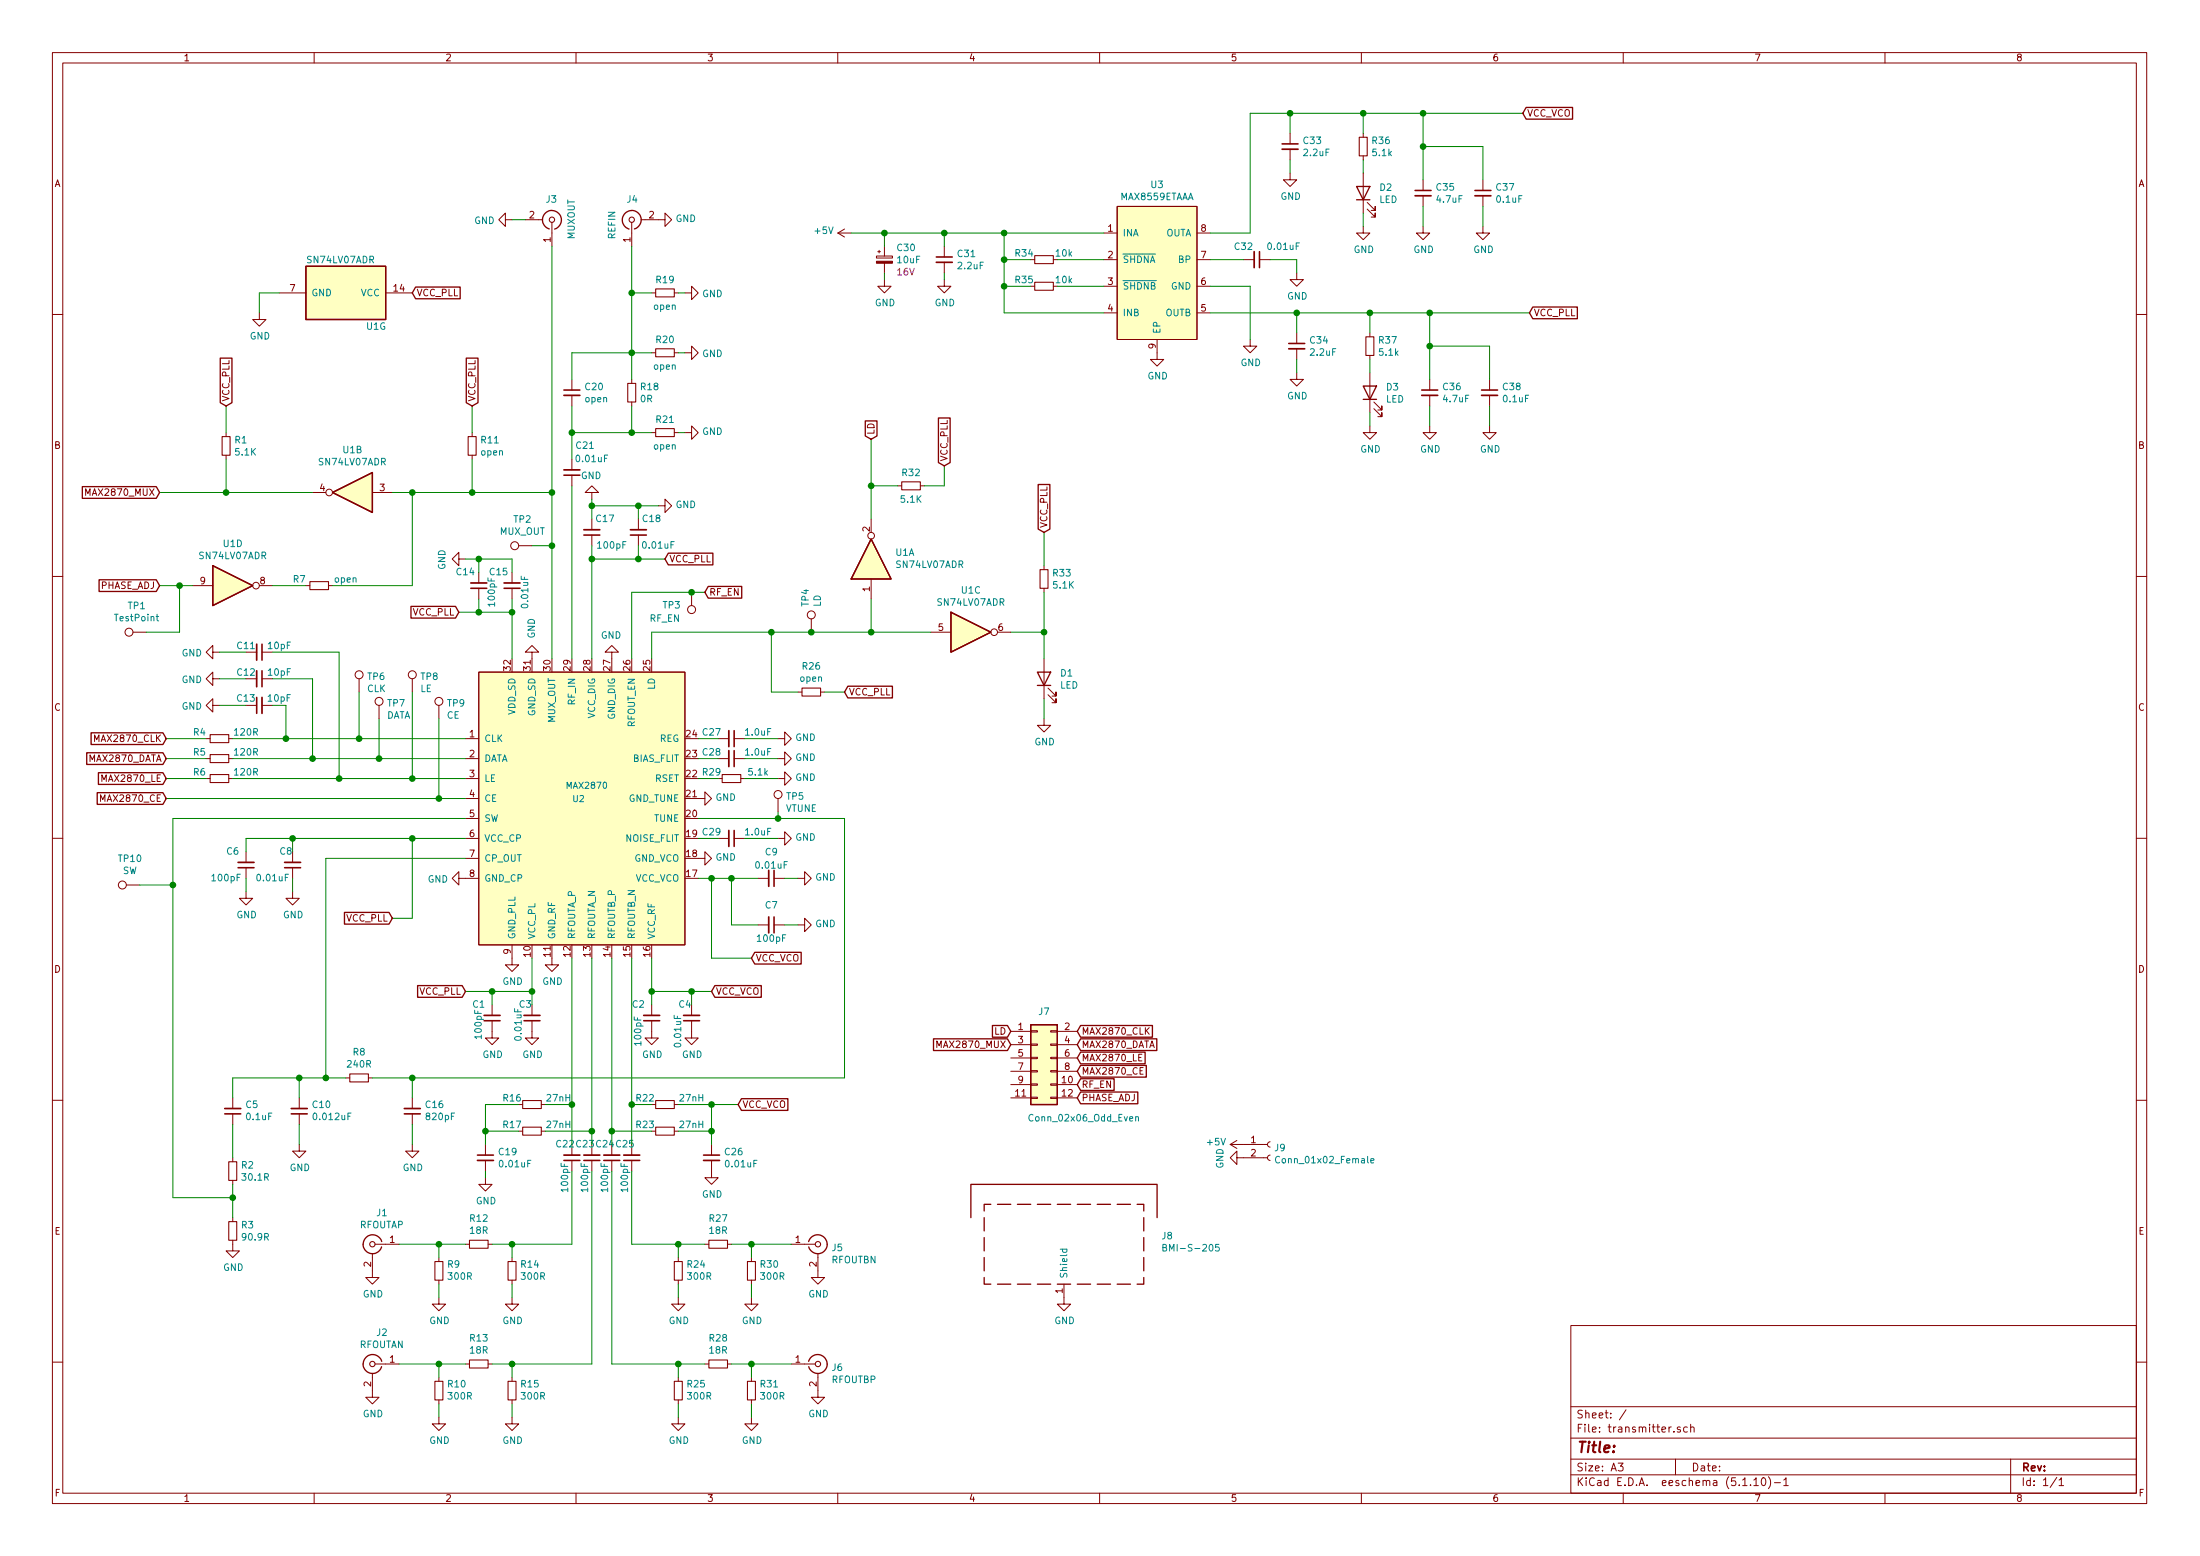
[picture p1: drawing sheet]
<svg xmlns="http://www.w3.org/2000/svg" width="420mm" height="297mm" viewBox="0 0 420 297" stroke-linecap="round" stroke-linejoin="round" font-family="sans-serif">
<g fill="none" stroke="#840000" stroke-width=".19">
<path d="M10 10h400v277h-400zM12 12h396v273.1h-396zM60 10v2M110 10v2M160 10v2M210 10v2M260 10v2M310 10v2M360 10v2M213.4 39.4h15.2v25.4h-15.2zM246.4 33.1v1.2h1.2l-1.2 1.3-1.3-1.3h1.3M246.4 25.4v2.1"/>
<path d="M246.4 28.5v2M260.3 25.4v.8M260.3 29.8v.7M260.3 33.1v7.6M261.1 39.9l1.5 1.5v-.7v.7h-.7M261.1 38.6l1.5 1.6v-.8v.8h-.7M271.8 34.3v2.1M271.8 37.4v2M283.2 34.3v2.1M283.2 37.4v2M49.5 59.7v1.3h1.3l-1.3 1.3-1.2-1.3h1.2M53.3 55.9h5.1"/>
<path d="M73.7 55.9h5M96.5 41.9v-1.2l-1.3 1.2 1.3 1.3v-1.3h1.3M100.3 41.9h3.3M105.4 42.5v4.5M120.6 42.5v4.5M122.4 41.9h4.6v-1.2l1.3 1.2-1.3 1.3v-1.3M124.5 55.9h.7M128.8 55.9h.7M130.8 55.9h1.3v1.3l1.2-1.3-1.2-1.3v1.3M160 44.5h2.6M160 44.5l1.3 .7M161.3 43.7l-1.3 .8"/>
<path d="M167.4 48.9h3v.4h-3zM167.6 48h.5M167.9 47.8v.5M168.9 53.4v1.2h1.3l-1.3 1.3-1.3-1.3h1.3M168.9 47v1.9M168.9 50.3v1.8M180.3 53.4v1.2h1.3l-1.3 1.3-1.2-1.3h1.2M180.3 47v2.1M180.3 50.1v2M201.2 54.6h.7M201.2 49.6h.7M210.8 54.6h2.6"/>
<path d="M210.8 49.6h2.6M210.8 44.5h2.6M210.8 59.7h2.6M228.6 54.6h2.5M228.6 49.6h2.5M228.6 44.5h2.5M228.6 59.7h2.5M237.5 49.6h2M240.5 49.6h2.1M247.6 52.1v1.3h1.3l-1.3 1.2-1.2-1.2h1.2M260.3 43.2v1.3h1.3l-1.3 1.3-1.2-1.3h1.2M271.8 43.2v1.3h1.2l-1.2 1.3-1.3-1.3h1.3"/>
<path d="M283.2 43.2v1.3h1.3l-1.3 1.3-1.3-1.3h1.3M10 60h2M109.2 72.4v2.1M109.2 75.5v2M120.6 72.4v.8M120.6 76.7v.8M124.5 67.3h.7M128.8 67.3h.7M130.8 67.3h1.3v1.3l1.2-1.3-1.2-1.2v1.2M221 64.8v3.8h1.2l-1.2 1.3-1.3-1.3h1.3M238.8 64.8v1.3h1.2l-1.2 1.2-1.3-1.2h1.3M247.6 71.2v1.2h1.3l-1.3 1.3-1.2-1.3h1.2"/>
<path d="M247.6 63.5v2.1M247.6 66.6v2M261.6 63.5v.8M261.6 67.9v.7M261.6 71.2v7.6M262.4 78l1.5 1.5v-.7v.7h-.8M262.4 76.7l1.5 1.6v-.8v.8h-.8M273 72.4v2.1M273 75.5v2M284.5 72.4v2.1M284.5 75.5v2M408 60h2"/>
<path d="M16.4 94.6v-1.3l.4 .9 .4-.9v1.3M43.2 82.6v.7M43.2 86.9v.8M59.7 94h2.5M71.1 94h3.8M90.2 82.6v.7M90.2 86.9v.8M109.2 87.7v2M109.2 90.7v2M113 94h1.3l-1.3-1.3-1.2 1.3h1.2v1.3M113 99.1v2M121.9 99.1v2"/>
<path d="M124.5 82.6h.7M125.7 96.6h1.3v-1.3l1.3 1.3-1.3 1.2v-1.2M128.8 82.6h.7M130.8 82.6h1.3v-1.3l1.2 1.3-1.2 1.3v-1.3M166.4 99.1v2.5M171.4 92.7h.8M175.8 92.7h.7M261.6 81.3v1.3h1.3l-1.3 1.3-1.3-1.3h1.3M273 81.3v1.3h1.3l-1.3 1.3-1.2-1.3h1.2M284.5 81.3v1.3h1.2l-1.2 1.3-1.3-1.3h1.3M10 110h2M36.8 111.8h3.8"/>
<path d="M49.5 111.8h2.6M58.4 111.8h.8M62.7 111.8h.8M87.6 106.7v-1.3l-1.2 1.3 1.2 1.3v-1.3h1.3M91.4 109.3v2M91.4 112.3v2M97.8 109.3v2M97.8 112.3v2M99.1 104.2h2.5M113 102.1v2.1M121.9 102.1v2.1M132.1 113.1v2.5"/>
<path d="M154.9 118.1v2.6M166.4 110.5v3.8M199.4 108v.7M199.4 112.3v.8M408 110h2M25.4 120.7h2.5M40.6 124.5v-1.3l-1.2 1.3 1.2 1.3v-1.3h1.3M40.6 129.6v-1.3l-1.2 1.3 1.2 1.2v-1.2h1.3M40.6 134.7v-1.3l-1.2 1.3 1.2 1.2v-1.2h1.3M47 124.5h2M47 134.7h2M50 124.5h2.1"/>
<path d="M50 129.6h2.1M50 134.7h2.1M68.6 129.6v2.5M72.4 134.7v2.5M78.7 129.6v2.5M83.8 134.7v2.5M91.4 128.3h39.4v52.1h-39.4zM101.6 124.5h1.3l-1.3-1.3-1.3 1.3h1.3v1.3M116.8 124.5h1.3l-1.3-1.3-1.2 1.3h1.2v1.3M152.4 132.1h.8M156.7 132.1h.8M177.8 120.7h3.8"/>
<path d="M190.5 120.7h2.5M199.4 137.2v1.3h1.3l-1.3 1.2-1.3-1.2h1.3M199.4 125.8v7.6M200.2 132.6l1.5 1.5v-.7v.7h-.8M200.2 131.4l1.5 1.5v-.8v.8h-.8M39.4 144.8h.7M39.4 148.6h.7M39.4 141h.7M43.7 144.8h.7M43.7 148.6h.7M43.7 141h.7M88.9 144.8h2.5"/>
<path d="M88.9 148.6h2.5M88.9 141h2.5M88.9 152.4h2.5M88.9 156.2h2.5M133.3 152.4h1.3v-1.2l1.3 1.2-1.3 1.3v-1.3M137.2 144.8h2M137.2 141h2M140.2 144.8h2M140.2 141h2M141.5 148.6h.7M148.6 141h1.3v-1.3l1.2 1.3-1.2 1.3v-1.3M148.6 144.8h1.3v-1.3l1.2 1.3-1.2 1.3v-1.3"/>
<path d="M148.6 148.6h1.3v-1.2l1.2 1.2-1.2 1.3v-1.3M148.6 152.4v2.6M10 160h2M24.1 168.9h2.6M47 170.2v1.3h1.3l-1.3 1.3-1.3-1.3h1.3M47 162.6v2M47 165.6v2.1M55.9 170.2v1.3h1.2l-1.2 1.3-1.3-1.3h1.3M55.9 162.6v2M55.9 165.6v2.1M87.6 167.7v-1.3l-1.2 1.3 1.2 1.2v-1.2h3.8M88.9 160.1h2.5"/>
<path d="M88.9 163.9h2.5M133.3 163.9h1.3v-1.3l1.3 1.3-1.3 1.2v-1.2M137.2 160.1h2M140.2 160.1h2M144.8 167.7h2M144.8 176.6h2M147.8 167.7h2.1M147.8 176.6h2.1M148.6 160.1h1.3v-1.3l1.2 1.3-1.2 1.2v-1.2M152.4 176.6h1.3v-1.3l1.2 1.3-1.2 1.2v-1.2M152.4 167.7h1.3v-1.3l1.2 1.3-1.2 1.2v-1.2M408 160h2"/>
<path d="M94 194.9v3.3h1.2l-1.2 1.2-1.3-1.2h1.3M94 191.8v2M97.8 180.4v3.8h1.3l-1.3 1.3-1.3-1.3h1.3M101.6 194.9v3.3h1.3l-1.3 1.2-1.3-1.2h1.3M101.6 191.8v2M105.4 182.9v1.3h1.3l-1.3 1.3-1.3-1.3h1.3M124.5 194.9v3.3h1.2l-1.2 1.2-1.3-1.2h1.3M124.5 191.8v2M132.1 194.9v3.3h1.2l-1.2 1.2-1.3-1.2h1.3M132.1 191.8v2M178.9 200v-1.3l.4 .9 .5-.9v1.3M193 196.9h3.8"/>
<path d="M193 199.4h3.8M196.8 199.3h1.3v.3h-1.3zM196.8 196.8h1.3v.2h-1.3zM200.7 199.3h1.2v.3h-1.2zM200.7 196.8h1.2v.2h-1.2zM201.9 196.9h3.8M201.9 199.4h3.8M218.9 196.7l.6 .7M219.5 196.2l-.8 .7M10 210h2M44.4 209.6v2M44.4 212.6v2.1"/>
<path d="M57.1 218.5v1.2h1.3l-1.3 1.3-1.2-1.3h1.2M57.1 209.6v2M57.1 212.6v2.1M66 205.8h.8M70.4 205.8h.7M78.7 218.5v1.2h1.3l-1.3 1.3-1.2-1.3h1.2M78.7 209.6v2M78.7 212.6v2.1M92.7 218.5v2M103.4 215.9h.7M103.4 210.9h.7M109.2 218.5v2"/>
<path d="M113 218.5v2M116.8 218.5v2M120.6 218.5v2M128.8 215.9h.7M128.8 210.9h.7M135.9 218.5v2M193 207h3.8M193 209.6h3.8M193 202h3.8M193 204.5h3.8M196.8 206.9h1.3v.3h-1.3zM196.8 209.5h1.3v.2h-1.3z"/>
<path d="M196.8 204.4h1.3v.2h-1.3zM196.8 201.8h1.3v.3h-1.3zM200.7 206.9h1.2v.3h-1.2zM200.7 209.5h1.2v.2h-1.2zM200.7 204.4h1.2v.2h-1.2zM200.7 201.8h1.2v.3h-1.2zM201.9 207h3.8M201.9 209.6h3.8M201.9 202h3.8M201.9 204.5h3.8M218.1 201.3h-.6v1.2h.6M218.3 203.8h-.6v1.3h.6"/>
<path d="M234.9 218.5h7.2M234.9 218.5l1.3 .7M236.2 217.7l-1.3 .8M242.6 218l-.3 .1-.2 .3 .1 .4 .4 .2M408 210h2M44.4 236.8v2h1.3l-1.3 1.3-1.2-1.3h1.2M44.4 221v.8M44.4 225.3v.8M44.4 232.4v.8M71.1 239.3v4.6h1.3l-1.3 1.2-1.3-1.2h1.3M71.6 237.5h4.6M88.9 237.5h.8"/>
<path d="M92.7 224.8v1.3h1.3l-1.3 1.3-1.3-1.3h1.3M92.7 221.5v2.1M93.2 237.5h.8M109.2 221.5v2.1M113 221.5v2.1M116.8 221.5v2.1M120.6 221.5v2.1M134.6 237.5h.8M135.9 221.5v3.3h1.3l-1.3 1.3-1.3-1.3h1.3M138.9 237.5h.8M151.1 237.5h4.6M156.2 239.3v4.6h1.3l-1.3 1.2-1.3-1.2h1.3"/>
<path d="M236.2 221v-1.3l-1.3 1.3 1.3 1.3v-1.3h5.9M242.6 220.5l-.3 .1-.2 .3 .1 .4 .4 .2M83.8 247.7v1.3h1.3l-1.3 1.2-1.3-1.2h1.3M83.8 240.1v.7M83.8 244.4v.7M97.8 247.7v1.3h1.3l-1.3 1.2-1.3-1.2h1.3M97.8 240.1v.7M97.8 244.4v.7M129.5 247.7v1.3h1.3l-1.3 1.2-1.2-1.2h1.2M129.5 240.1v.7M129.5 244.4v.7M143.5 247.7v1.3h1.3l-1.3 1.2-1.3-1.2h1.3"/>
<path d="M143.5 240.1v.7M143.5 244.4v.7M203.2 245.1v3.9h1.3l-1.3 1.2-1.3-1.2h1.3M300 253h108v32.1h-108zM10 260h2M71.1 262.2v4.5h1.3l-1.3 1.3-1.3-1.3h1.3M71.6 260.4h4.6M83.8 270.5v1.3h1.3l-1.3 1.3-1.3-1.3h1.3M83.8 262.9v.8M83.8 267.2v.8M88.9 260.4h.8M93.2 260.4h.8"/>
<path d="M97.8 270.5v1.3h1.3l-1.3 1.3-1.3-1.3h1.3M97.8 262.9v.8M97.8 267.2v.8M129.5 270.5v1.3h1.3l-1.3 1.3-1.2-1.3h1.2M129.5 262.9v.8M129.5 267.2v.8M134.6 260.4h.8M138.9 260.4h.8M143.5 270.5v1.3h1.3l-1.3 1.3-1.3-1.3h1.3M143.5 262.9v.8M143.5 267.2v.8M151.1 260.4h4.6"/>
<path d="M156.2 262.2v4.5h1.3l-1.3 1.3-1.3-1.3h1.3M300 278.5h108M300 274.5h108M300 268.5h108M309 279.3h1l-.5 .6 .4 .1v.7l-.2 .1-.7-.1M310.5 269.1l-1.2 2M320 278.5v3M320.9 272.5a.37 .37 0 0 0-.6 .1l.1 .2 .5 .2 .1 .1-.2 .3-.5-.1M322.2 272.5l-.4-.1-.3 .3 .2 .6h.5M322.9 272.5h.1a.37 .37 0 0 1 .5 .1v.8M322.9 271.9v1.5M384 278.5v6.6"/>
<path d="M408 260h2M60 285.1v1.9M110 285.1v1.9M160 285.1v1.9M210 285.1v1.9M260 285.1v1.9M300 281.5h108M310 285.1v1.9M334.3 283.5v.1M334.9 282.5l.5-.4v1.5M334.9 283.6h.9M336.5 282.3l.2-.2a.81 .81 0 0 1 .6 .6 .81 .81 0 0 1-.3 .8l-.1 .1a.79 .79 0 0 1-.4-1.3z"/>
<path d="M337.7 281.9a1.79 1.79 0 0 1 0 2.3M338.9 283h1.1M340.7 282.5l.4-.4v1.5M340.7 283.6h.8M360 285.1v1.9M392.8 282l-1.3 2M393.2 282.5l.5-.4v1.5M393.2 283.6h.9"/>
<circle cx="62.9" cy="94" r=".63"/>
<circle cx="48.9" cy="111.8" r=".63"/>
<circle cx="98.3" cy="104.2" r=".76"/>
<circle cx="132.1" cy="116.4" r=".76"/>
<circle cx="154.9" cy="117.4" r=".76"/>
<circle cx="166.4" cy="102.3" r=".63"/>
<circle cx="24.6" cy="120.7" r=".76"/>
<circle cx="68.6" cy="128.8" r=".76"/>
<circle cx="72.4" cy="133.9" r=".76"/>
<circle cx="78.7" cy="128.8" r=".76"/>
<circle cx="83.8" cy="133.9" r=".76"/>
<circle cx="189.9" cy="120.7" r=".63"/>
<circle cx="148.6" cy="151.7" r=".76"/>
<circle cx="23.4" cy="168.9" r=".76"/>
</g>
<g fill="none" stroke="#840000" stroke-width=".2">
<path d="M259.6 26.2h1.5v3.6h-1.5zM125.2 55.2h3.6v1.5h-3.6zM197.6 53.9h3.6v1.5h-3.6zM197.6 48.8h3.6v1.5h-3.6zM119.9 73.2h1.5v3.5h-1.5zM125.2 66.6h3.6v1.5h-3.6zM260.9 64.3h1.5v3.6h-1.5zM42.4 83.3h1.5v3.6h-1.5zM89.4 83.3h1.5v3.6h-1.5zM125.2 81.8h3.6v1.5h-3.6zM172.2 92h3.6v1.5h-3.6zM59.2 111h3.5v1.6h-3.5z"/>
<path d="M198.6 108.7h1.6v3.6h-1.6zM153.2 131.4h3.5v1.5h-3.5zM40.1 144.1h3.6v1.5h-3.6zM40.1 147.9h3.6v1.5h-3.6zM40.1 140.2h3.6v1.6h-3.6zM137.9 147.9h3.6v1.5h-3.6zM66.8 205h3.6v1.5h-3.6zM99.8 215.2h3.6v1.5h-3.6zM99.8 210.1h3.6v1.5h-3.6zM125.2 215.2h3.6v1.5h-3.6zM125.2 210.1h3.6v1.5h-3.6zM43.7 221.8h1.5v3.5h-1.5z"/>
<path d="M43.7 233.2h1.5v3.6h-1.5zM89.7 236.8h3.5v1.5h-3.5zM135.4 236.8h3.5v1.5h-3.5zM83.1 240.8h1.5v3.6h-1.5zM89.7 259.6h3.5v1.5h-3.5zM97 240.8h1.6v3.6h-1.6zM128.8 240.8h1.5v3.6h-1.5zM135.4 259.6h3.5v1.5h-3.5zM142.7 240.8h1.6v3.6h-1.6zM83.1 263.7h1.5v3.5h-1.5zM97 263.7h1.6v3.5h-1.6zM128.8 263.7h1.5v3.5h-1.5z"/>
<path d="M142.7 263.7h1.6v3.5h-1.6z"/>
<circle cx="105.4" cy="41.9" r=".51"/>
<circle cx="120.6" cy="41.9" r=".51"/>
<circle cx="71.1" cy="237.5" r=".51"/>
<circle cx="156.2" cy="237.5" r=".51"/>
<circle cx="71.1" cy="260.4" r=".51"/>
<circle cx="156.2" cy="260.4" r=".51"/>
</g>
<g fill="none" stroke="#840000" stroke-width=".33">
<path d="M244.9 28.5h3M270.3 37.4h3M281.7 37.4h3M178.8 50.1h3.1M239.5 48v3.1M107.7 75.5h3M246.1 66.6h3.1M271.5 75.5h3.1M283 75.5h3M107.7 89.7h3M89.9 111.3h3.1M96.3 111.3h3"/>
<path d="M111.5 101.1h3.1M120.4 101.1h3M49 123v3M49 128.1v3M50 133.1v3.1M139.2 139.5v3M139.2 143.3v3M139.2 158.5v3.1M45.5 164.6h3M54.4 164.6h3M146.8 166.2v3M146.8 175v3.1"/>
<path d="M92.5 193.8h3M100.1 193.8h3M122.9 193.8h3.1M130.6 193.8h3M42.9 211.6h3.1M55.6 211.6h3.1M77.2 211.6h3.1M91.2 221.5h3M107.7 220.5h3M111.5 220.5h3.1M115.3 220.5h3.1M119.1 220.5h3.1"/>
<path d="M134.4 221.5h3"/>
</g>
<g fill="none" stroke="#840000" stroke-width=".3">
<path d="M244.9 27.5h3M270.3 36.4h3M281.7 36.4h3M178.8 49.1h3.1M240.5 48v3.1M107.7 74.5h3M246.1 65.6h3.1M271.5 74.5h3.1M283 74.5h3M107.7 90.7h3M89.9 112.3h3.1M96.3 112.3h3"/>
<path d="M111.5 102.1h3.1M120.4 102.1h3M49 133.1v3.1M50 123v3M50 128.1v3M140.2 139.5v3M140.2 143.3v3M140.2 158.5v3.1M45.5 165.6h3M54.4 165.6h3M147.8 166.2v3M147.8 175v3.1"/>
<path d="M92.5 194.9h3M100.1 194.9h3M122.9 194.9h3.1M130.6 194.9h3M42.9 212.6h3.1M55.6 212.6h3.1M77.2 212.6h3.1M91.2 220.5h3M107.7 221.5h3M111.5 221.5h3.1M115.3 221.5h3.1M119.1 221.5h3.1"/>
<path d="M134.4 220.5h3"/>
</g>
<g fill="none" stroke="#840000" stroke-width=".25">
<path d="M259.1 35.6h2.5l-1.3 2.5zM259.1 38.1h2.5M291.5 20.5h8.8v2.2h-8.8l-.7-1.1zM58.4 50.8h15.3v10.2h-15.3zM79.4 54.8h8.5v2.2h-8.5l-.7-1.1zM105.4 40.2a1.8 1.8 0 0 1 1.8 1.5 1.8 1.8 0 0 1-1.3 2M105.4 40.2a1.8 1.8 0 0 0-1.8 1.5 1.8 1.8 0 0 0 1.3 2M120.6 40.2a1.8 1.8 0 0 0-1.7 1.5 1.8 1.8 0 0 0 1.2 2M120.6 40.2a1.8 1.8 0 0 1 1.8 1.5 1.8 1.8 0 0 1-1.2 2M292.7 58.6h8.5v2.2h-8.5l-.6-1.1zM42.1 68.4h2.2v8.5l-1.1 .6-1.1-.6zM89.1 68.4h2.2v8.5l-1.1 .6-1.1-.6z"/>
<path d="M179.2 79.8h2.3v8.5l-1.2 .6-1.1-.6zM260.3 73.7h2.6l-1.3 2.5zM260.3 76.2h2.6M15.7 92.9h14.1l.7 1.1-.7 1.1h-14.1zM63.5 94l7.6-3.8v7.6zM165.3 80.4h2.2v2.8l-1.1 .7-1.1-.7zM198.3 92.5h2.2v8.5l-1.1 .6-1.1-.6zM18.9 110.7h10.9l.7 1.1-.7 1.1h-10.9zM40.6 108l7.7 3.8-7.7 3.8zM78.5 115.8h8.5l.6 1.1-.6 1.1h-8.5zM127.6 105.6h8.5v2.2h-8.5l-.6-1.1zM135.3 111.9h6.4v2.3h-6.4l-.7-1.1z"/>
<path d="M166.4 102.9l3.8 7.6h-7.6zM181.6 116.9l7.6 3.8-7.6 3.8zM17.4 139.9h13.7l.6 1.1-.6 1.1h-13.7zM161.9 131h8.5v2.2h-8.5l-.6-1.1zM198.1 128.3h2.6l-1.3 2.5zM198.1 130.8h2.6M16.6 143.7h14.5l.6 1.1-.6 1.1h-14.5zM18.6 151.3h12.5l.6 1.1-.6 1.2h-12.5zM18.8 147.5h12.3l.6 1.1-.6 1.1h-12.3zM65.8 174.2h8.5l.6 1.1-.6 1.1h-8.5zM79.8 188.1h8.5l.6 1.2-.6 1.1h-8.5zM136.5 188.1h8.9v2.3h-8.9l-.6-1.1z"/>
<path d="M144.1 181.8h8.9v2.2h-8.9l-.6-1.1zM178.3 198.3h14.1l.6 1.1-.6 1.1h-14.1zM189.5 195.8h2.9l.6 1.1-.6 1.1h-2.9zM196.8 195.6h5.1v15.3h-5.1zM206.4 198.3h14.5v2.2h-14.5l-.7-1.1zM206.4 195.8h13.7v2.2h-13.7l-.7-1.1zM141.6 209.7h8.9v2.3h-8.9l-.6-1.1zM206.4 200.8h12.3v2.3h-12.3l-.7-1.1zM206.4 205.9h6.4v2.3h-6.4l-.7-1.2zM206.4 208.5h10.9v2.2h-10.9l-.7-1.1zM206.4 203.4h12.5v2.2h-12.5l-.7-1.1zM69.3 237.5a1.8 1.8 0 0 0 1.6 1.8 1.8 1.8 0 0 0 2-1.3"/>
<path d="M72.9 237a1.8 1.8 0 0 0-2-1.3 1.8 1.8 0 0 0-1.5 1.8M154.4 237a1.8 1.8 0 0 1 2-1.3 1.8 1.8 0 0 1 1.6 1.8M158 237.5a1.8 1.8 0 0 1-1.6 1.8 1.8 1.8 0 0 1-1.9-1.3M185.4 232.4v-6.3h35.6v6.3M188 232.4v2.6M188 236.3v2.5M189.2 229.9h-1.2v1.3M190.5 229.9h2.5M194.3 229.9h2.5M198.1 229.9h2.6M201.9 229.9h2.6M205.7 229.9h2.6"/>
<path d="M209.5 229.9h2.6M213.4 229.9h2.5M217.2 229.9h1.2v1.3M218.4 232.4v2.6M218.4 236.3v2.5M72.9 259.9a1.8 1.8 0 0 0-2-1.3 1.8 1.8 0 0 0-1.5 1.8M154.4 259.9a1.8 1.8 0 0 1 2-1.3 1.8 1.8 0 0 1 1.6 1.8M188 243.9v1.2h1.2M188 240.1v2.5M190.5 245.1h2.5M194.3 245.1h2.5M198.1 245.1h2.6"/>
<path d="M201.9 245.1h2.6M205.7 245.1h2.6M209.5 245.1h2.6M213.4 245.1h2.5M218.4 243.9v1.2h-1.2M218.4 240.1v2.5M69.3 260.4a1.8 1.8 0 0 0 1.6 1.8 1.8 1.8 0 0 0 2-1.3M158 260.4a1.8 1.8 0 0 1-1.6 1.8 1.8 1.8 0 0 1-1.9-1.3"/>
</g>
<g fill="#ffffc2" stroke="#ffffc2" stroke-width=".19">
<path d="M213.4 39.4h15.2v25.4h-15.2z"/>
<path d="M58.4 50.8h15.3v10.2h-15.3z"/>
<path d="M196.8 195.6h5.1v15.3h-5.1z"/>
<path d="M40.6 108l7.7 3.8-7.7 3.8z"/>
<path d="M63.5 94l7.6-3.8v7.6z"/>
<path d="M166.4 102.9l3.8 7.6h-7.6z"/>
<path d="M181.6 116.9l7.6 3.8-7.6 3.8z"/>
<path d="M91.4 128.3h39.4v52.1h-39.4z"/>
</g>
<path d="M29.8 117.7h.5M30 117.3v1l.3 .2M216.9 213.3l.2-.1h.3v.8M216.9 213.2v.8M202.5 238.5h1.3M203 238.5l-.1 .3 .2 .3 .6-.1v-.5M222.1 238.2l.5-.1 .1-.4-.6-.1v1.2h.5l.2-.1v-.3l-.3-.2M232.8 237.6h-.6l-.1 .6 .5-.2 .3 .3v.3l-.3 .2-.5-.1M244.4 220.9a.6 .6 0 0 0-.9 .4 .6 .6 0 0 0 .6 .7l.3-.1M261.8 221.6l.6-.1-.1-.3h-.3l-.2 .1v.7h.5" fill="none" stroke="#008484" stroke-width=".19"/>
<path d="M167.4 49.9h3v.4h-3z" fill="#840000" stroke="#840000" stroke-width=".19"/>
<g fill="none" stroke="#008400" stroke-width=".19">
<path d="M246.4 21.6v3.8M246.4 30.5v2.6M260.3 21.6v3.8M260.3 30.5v2.6M271.8 28h11.4v6.3M271.8 21.6v12.7M271.8 39.4v3.8M283.2 39.4v3.8M290.8 21.6h-52v22.9h-7.7M53.3 55.9h-3.8v3.8M97.8 41.9h2.5M105.4 47v78.8"/>
<path d="M120.6 47v25.4M120.6 55.9h3.9M129.5 55.9h1.3M162.6 44.5h48.2M168.9 44.5v2.5M168.9 52.1v1.3M180.3 44.5v2.5M180.3 52.1v1.3M191.8 44.5v15.2h19M191.8 49.6h5M191.8 54.6h5M201.9 49.6h8.9"/>
<path d="M201.9 54.6h8.9M231.1 59.7h61M231.1 49.6h6.4M231.1 54.6h7.7v10.2M242.6 49.6h5v2.5M247.6 59.7v3.8M260.3 40.7v2.5M261.6 59.7v3.8M273 59.7v12.7M43.2 77.5v5.1M90.2 77.5v5.1M109.2 77.5v10.2"/>
<path d="M120.6 77.5v5.1M124.5 67.3h-15.3v5.1M129.5 67.3h1.3M247.6 68.6v2.6M261.6 68.6v2.6M261.6 78.8v2.5M273 77.5v3.8M273 66.1h11.5v6.3M284.5 77.5v3.8M30.5 94h29.2M43.2 87.7v6.3M74.9 94h30.5"/>
<path d="M78.7 94v17.8h-15.2M90.2 87.7v6.3M109.2 92.7v33.1M109.2 82.6h15.3M113 95.3v3.8M113 96.6h12.7M121.9 96.6v2.5M129.5 82.6h1.3M166.4 83.9v15.2M166.4 92.7h5M180.3 88.9v3.8h-3.8M30.5 111.8h6.3"/>
<path d="M34.3 111.8v8.9h-6.4M52.1 111.8h6.3M87.6 116.9h10.2M88.9 106.7h8.9v2.6M91.4 106.7v2.6M91.4 114.3v2.6M97.8 114.3v11.5M101.6 104.2h3.8M113 106.7h14M113 104.2v21.6M121.9 104.2v2.5M134.6 113.1h-14v12.7"/>
<path d="M166.4 114.3v6.4M199.4 101.6v6.4M199.4 113.1v12.7M41.9 124.5h5.1M41.9 134.7h5.1M41.9 129.6h5.1M52.1 124.5h12.7v24.1M52.1 129.6h7.6v15.2M54.6 134.7v6.3M68.6 132.1v8.9M72.4 137.2v7.6M78.7 132.1v16.5"/>
<path d="M83.8 137.2v15.2M147.3 120.7v11.4h5.1M157.5 132.1h3.8M177.8 120.7h-53.3v5.1M193 120.7h6.4M199.4 133.4v3.8M31.7 144.8h7.7M31.7 141h7.7M31.7 148.6h7.7M31.7 152.4h57.2M44.4 144.8h44.5M44.4 141h44.5"/>
<path d="M44.4 148.6h44.5M88.9 156.2h-55.9v72.4h11.4M133.3 156.2h28v49.6h-90.2M133.3 144.8h3.9M133.3 141h3.9M133.3 148.6h3.9M142.2 144.8h6.4M142.2 141h6.4M142.2 148.6h6.4M148.6 155v1.2M26.7 168.9h6.3M47 167.7v2.5"/>
<path d="M55.9 160.1v2.5M55.9 167.7v2.5M78.7 160.1v15.2h-3.8M88.9 160.1h-41.9v2.5M88.9 163.9h-26.7v41.9M133.3 160.1h3.9M133.3 167.7h11.5M135.9 167.7v15.2h7.6M139.7 167.7v8.9h5.1M142.2 160.1h6.4M149.9 167.7h2.5M149.9 176.6h2.5"/>
<path d="M88.9 189.3h12.7M94 189.3v2.5M101.6 182.9v8.9M109.2 182.9v35.6M113 182.9v35.6M116.8 182.9v35.6M120.6 182.9v35.6M124.5 182.9v8.9M124.5 189.3h11.4M132.1 189.3v2.5M44.4 214.7v6.3M57.1 205.8v3.8"/>
<path d="M57.1 214.7v3.8M66 205.8h-21.6v3.8M78.7 205.8v3.8M78.7 214.7v3.8M92.7 215.9h6.4M99.1 210.9h-6.4v7.6M104.1 215.9h8.9M104.1 210.9h5.1M116.8 215.9h7.7M120.6 210.9h3.9M129.5 215.9h6.4M129.5 210.9h11.5"/>
<path d="M135.9 210.9v7.6M44.4 226.1v6.3M76.2 237.5h12.7M83.8 237.5v2.6M92.7 223.6v1.2M97.8 237.5v2.6M109.2 223.6v13.9h-15.2M113 223.6v36.8h-19M116.8 223.6v36.8h17.8M120.6 223.6v13.9h14M129.5 237.5v2.6M139.7 237.5h11.4"/>
<path d="M143.5 237.5v2.6M83.8 245.1v2.6M97.8 245.1v2.6M129.5 245.1v2.6M143.5 245.1v2.6M76.2 260.4h12.7M83.8 260.4v2.5M83.8 268v2.5M97.8 260.4v2.5M97.8 268v2.5M129.5 260.4v2.5M129.5 268v2.5"/>
<path d="M139.7 260.4h11.4M143.5 260.4v2.5M143.5 268v2.5"/>
</g>
<g fill="#008400" stroke="#008400" stroke-width=".25">
<circle cx="109.2" cy="82.6" r=".51"/>
<circle cx="273" cy="59.7" r=".51"/>
<circle cx="43.2" cy="94" r=".51"/>
<circle cx="273" cy="66.1" r=".51"/>
<circle cx="72.4" cy="144.8" r=".51"/>
<circle cx="44.5" cy="228.6" r=".51"/>
<circle cx="120.7" cy="82.6" r=".51"/>
<circle cx="92.7" cy="215.9" r=".51"/>
<circle cx="68.6" cy="141" r=".51"/>
<circle cx="135.9" cy="215.9" r=".51"/>
<circle cx="90.2" cy="94" r=".51"/>
<circle cx="105.4" cy="94" r=".51"/>
<circle cx="59.7" cy="144.8" r=".51"/>
<circle cx="62.2" cy="205.8" r=".51"/>
<circle cx="54.6" cy="141" r=".51"/>
<circle cx="135.9" cy="210.9" r=".51"/>
<circle cx="113" cy="215.9" r=".51"/>
<circle cx="271.8" cy="21.6" r=".51"/>
<circle cx="271.8" cy="28" r=".51"/>
<circle cx="78.7" cy="148.6" r=".51"/>
<circle cx="78.7" cy="94" r=".51"/>
<circle cx="83.8" cy="152.4" r=".51"/>
<circle cx="55.9" cy="160.1" r=".51"/>
<circle cx="109.2" cy="210.9" r=".51"/>
<circle cx="33" cy="168.9" r=".51"/>
<circle cx="166.4" cy="120.7" r=".51"/>
<circle cx="120.7" cy="210.9" r=".51"/>
<circle cx="166.4" cy="92.7" r=".51"/>
<circle cx="94" cy="189.3" r=".51"/>
<circle cx="83.8" cy="237.5" r=".51"/>
<circle cx="124.5" cy="189.3" r=".51"/>
<circle cx="83.8" cy="260.4" r=".51"/>
<circle cx="246.4" cy="21.6" r=".51"/>
<circle cx="132.1" cy="189.3" r=".51"/>
<circle cx="199.4" cy="120.7" r=".51"/>
<circle cx="191.8" cy="54.6" r=".51"/>
<circle cx="191.8" cy="49.6" r=".51"/>
<circle cx="101.6" cy="189.3" r=".51"/>
<circle cx="260.3" cy="21.6" r=".51"/>
<circle cx="64.8" cy="148.6" r=".51"/>
<circle cx="191.8" cy="44.5" r=".51"/>
<circle cx="168.9" cy="44.5" r=".51"/>
<circle cx="34.3" cy="111.8" r=".51"/>
<circle cx="247.7" cy="59.7" r=".51"/>
<circle cx="121.9" cy="96.6" r=".51"/>
<circle cx="105.4" cy="104.2" r=".51"/>
<circle cx="180.3" cy="44.5" r=".51"/>
<circle cx="261.6" cy="59.7" r=".51"/>
<circle cx="148.6" cy="156.2" r=".51"/>
<circle cx="97.8" cy="116.9" r=".51"/>
<circle cx="120.7" cy="67.3" r=".51"/>
<circle cx="113" cy="106.7" r=".51"/>
<circle cx="121.9" cy="106.7" r=".51"/>
<circle cx="78.7" cy="205.8" r=".51"/>
<circle cx="120.7" cy="55.9" r=".51"/>
<circle cx="113" cy="96.6" r=".51"/>
<circle cx="132.1" cy="113.1" r=".51"/>
<circle cx="147.3" cy="120.7" r=".51"/>
<circle cx="97.8" cy="237.5" r=".51"/>
<circle cx="57.2" cy="205.8" r=".51"/>
<circle cx="154.9" cy="120.7" r=".51"/>
<circle cx="91.4" cy="116.9" r=".51"/>
<circle cx="97.8" cy="260.4" r=".51"/>
<circle cx="91.4" cy="106.7" r=".51"/>
<circle cx="129.5" cy="260.4" r=".51"/>
<circle cx="135.9" cy="167.7" r=".51"/>
<circle cx="129.5" cy="237.5" r=".51"/>
<circle cx="116.8" cy="215.9" r=".51"/>
<circle cx="139.7" cy="167.7" r=".51"/>
<circle cx="78.7" cy="160.1" r=".51"/>
<circle cx="143.5" cy="237.5" r=".51"/>
<circle cx="143.5" cy="260.4" r=".51"/>
</g>
<text font-size="2.8" fill="#840000" x="301" y="277.3">Title:</text>
<g font-size="2.1" fill="#840000">
<text x="301" y="273.5">File: transmitter.sch</text>
<text x="301" y="270.8">Sheet: /</text>
<text x="301" y="280.9">Size: A3</text>
<text x="323" y="280.9">Date:</text>
<text x="386" y="280.9">Rev:</text>
<text x="301" y="283.7">KiCad E.D.A. eeschema (5.1.10)-1</text>
<text x="386" y="283.7">Id: 1/1</text>
</g>
<g font-size="1.8" fill="#840000">
<text x="35" y="11.7">1</text>
<text x="85" y="11.7">2</text>
<text x="135" y="11.7">3</text>
<text x="185" y="11.7">4</text>
<text x="235" y="11.7">5</text>
<text x="285" y="11.7">6</text>
<text x="335" y="11.7">7</text>
<text x="385" y="11.7">8</text>
<text x="291.6" y="22.3">VCC_VCO</text>
<text x="10.4" y="35.7">A</text>
<text x="408.4" y="35.7">A</text>
<text x="101.1" y="41.7">2</text>
<text x="124" y="41.7">2</text>
<text x="105.2" y="46.2" transform="rotate(-90 105.2 46.2)">1</text>
<text x="120.4" y="46.2" transform="rotate(-90 120.4 46.2)">1</text>
<text x="211.6" y="44.2">1</text>
<text x="229.4" y="44.2">8</text>
<text x="211.6" y="49.3">2</text>
<text x="229.4" y="49.3">7</text>
<text x="55.4" y="55.7">7</text>
<text x="75.2" y="55.7">14</text>
<text x="79.5" y="56.6">VCC_PLL</text>
<text x="211.6" y="54.4">3</text>
<text x="211.6" y="59.5">4</text>
<text x="229.4" y="59.5">5</text>
<text x="229.4" y="54.4">6</text>
<text x="292.9" y="60.4">VCC_PLL</text>
<text x="220.7" y="66.6" transform="rotate(-90 220.7 66.6)">9</text>
<text x="43.8" y="76.7" transform="rotate(-90 43.8 76.7)">VCC_PLL</text>
<text x="90.8" y="76.7" transform="rotate(-90 90.8 76.7)">VCC_PLL</text>
<text x="167" y="83.1" transform="rotate(-90 167 83.1)">LD</text>
<text x="10.4" y="85.7">B</text>
<text x="181" y="88.1" transform="rotate(-90 181 88.1)">VCC_PLL</text>
<text x="408.4" y="85.7">B</text>
<text x="16.9" y="94.7">MAX2870_MUX</text>
<text x="61.1" y="93.8">4</text>
<text x="72.5" y="93.8">3</text>
<text x="166.1" y="101.5" transform="rotate(-90 166.1 101.5)">2</text>
<text x="200" y="100.8" transform="rotate(-90 200 100.8)">VCC_PLL</text>
<text x="127.8" y="107.4">VCC_PLL</text>
<text x="19.1" y="112.4">PHASE_ADJ</text>
<text x="38.3" y="111.5">9</text>
<text x="49.7" y="111.5">8</text>
<text x="135.4" y="113.7">RF_EN</text>
<text x="166.1" y="112.9" transform="rotate(-90 166.1 112.9)">1</text>
<text x="78.8" y="117.5">VCC_PLL</text>
<text x="179.2" y="120.4">5</text>
<text x="190.7" y="120.4">6</text>
<text x="97.5" y="128" transform="rotate(-90 97.5 128)">32</text>
<text x="101.3" y="128" transform="rotate(-90 101.3 128)">31</text>
<text x="105.2" y="128" transform="rotate(-90 105.2 128)">30</text>
<text x="109" y="128" transform="rotate(-90 109 128)">29</text>
<text x="112.8" y="128" transform="rotate(-90 112.8 128)">28</text>
<text x="116.6" y="128" transform="rotate(-90 116.6 128)">27</text>
<text x="120.4" y="128" transform="rotate(-90 120.4 128)">26</text>
<text x="124.2" y="128" transform="rotate(-90 124.2 128)">25</text>
<text x="10.4" y="135.7">C</text>
<text x="162.1" y="132.8">VCC_PLL</text>
<text x="408.4" y="135.7">C</text>
<text x="18.5" y="141.6">MAX2870_CLK</text>
<text x="89.7" y="140.8">1</text>
<text x="17.2" y="145.5">MAX2870_DATA</text>
<text x="19.9" y="149.3">MAX2870_LE</text>
<text x="89.7" y="144.6">2</text>
<text x="89.7" y="148.4">3</text>
<text x="131.1" y="148.4">22 R29</text>
<text x="131.1" y="144.6">23 C28</text>
<text x="19.7" y="153.1">MAX2870_CE</text>
<text x="89.7" y="152.2">4</text>
<text x="89.7" y="156">5</text>
<text x="131.1" y="156">20</text>
<text x="131.1" y="152.2">21</text>
<text x="89.7" y="159.8">6</text>
<text x="131.1" y="159.8">19 C29</text>
<text x="89.7" y="163.6">7</text>
<text x="89.7" y="167.4">8</text>
<text x="131.1" y="167.4">17</text>
<text x="131.1" y="163.6">18</text>
<text x="66.1" y="175.9">VCC_PLL</text>
<text x="10.4" y="185.7">D</text>
<text x="97.5" y="182.1" transform="rotate(-90 97.5 182.1)">9</text>
<text x="101.3" y="182.6" transform="rotate(-90 101.3 182.6)">10</text>
<text x="105.2" y="182.6" transform="rotate(-90 105.2 182.6)">11</text>
<text x="109" y="182.6" transform="rotate(-90 109 182.6)">12</text>
<text x="112.8" y="182.6" transform="rotate(-90 112.8 182.6)">13</text>
<text x="116.6" y="182.6" transform="rotate(-90 116.6 182.6)">14</text>
<text x="120.4" y="182.6" transform="rotate(-90 120.4 182.6)">15</text>
<text x="124.2" y="182.6" transform="rotate(-90 124.2 182.6)">16</text>
<text x="144.3" y="183.6">VCC_VCO</text>
<text x="408.4" y="185.7">D</text>
<text x="80.1" y="189.9">VCC_PLL</text>
<text x="136.7" y="189.9">VCC_VCO</text>
<text x="189.9" y="197.5">LD</text>
<text x="194.5" y="196.6">1</text>
<text x="203.4" y="196.6">2</text>
<text x="206.5" y="197.5">MAX2870_CLK</text>
<text x="179.5" y="200.1">MAX2870_MUX</text>
<text x="194.5" y="199.2">3</text>
<text x="194.5" y="201.7">5</text>
<text x="203.4" y="199.2">4</text>
<text x="203.4" y="201.7">6</text>
<text x="206.5" y="200.1">MAX2870_DATA</text>
<text x="206.5" y="202.6">MAX2870_LE</text>
<text x="194" y="209.3">11</text>
<text x="194.5" y="204.3">7</text>
<text x="194.5" y="206.8">9</text>
<text x="202.9" y="206.8">10</text>
<text x="202.9" y="209.3">12</text>
<text x="203.4" y="204.3">8</text>
<text x="206.5" y="207.7">RF_EN</text>
<text x="206.5" y="205.1">MAX2870_CE</text>
<text x="141.8" y="211.5">VCC_VCO</text>
<text x="206.5" y="210.2">PHASE_ADJ</text>
<text x="238.9" y="218.2">1</text>
<text x="238.9" y="220.8">2</text>
<text x="10.4" y="235.7">E</text>
<text x="74.4" y="237.3">1</text>
<text x="151.9" y="237.3">1</text>
<text x="408.4" y="235.7">E</text>
<text x="70.9" y="241.8" transform="rotate(-90 70.9 241.8)">2</text>
<text x="156" y="241.8" transform="rotate(-90 156 241.8)">2</text>
<text x="202.9" y="246.9" transform="rotate(-90 202.9 246.9)">1</text>
<text x="74.4" y="260.1">1</text>
<text x="151.9" y="260.1">1</text>
<text x="70.9" y="264.7" transform="rotate(-90 70.9 264.7)">2</text>
<text x="156" y="264.7" transform="rotate(-90 156 264.7)">2</text>
<text x="10.5" y="285.7">F</text>
<text x="35" y="286.7">1</text>
<text x="85" y="286.7">2</text>
<text x="135" y="286.7">3</text>
<text x="185" y="286.7">4</text>
<text x="235" y="286.7">5</text>
<text x="285" y="286.7">6</text>
<text x="335" y="286.7">7</text>
<text x="385" y="286.7">8</text>
<text x="408.5" y="285.7">F</text>
</g>
<g font-size="1.8" fill="#008484">
<text x="249" y="27.5">C33</text>
<text x="249.1" y="29.8">2.2uF</text>
<text x="262.1" y="27.5">R36</text>
<text x="262.2" y="29.8">5.1k</text>
<text x="219.9" y="35.9">U3</text>
<text x="104.3" y="38.7">J3</text>
<text x="119.8" y="38.7">J4</text>
<text x="214" y="38.2">MAX8559ETAAA</text>
<text x="244.6" y="38.1">GND</text>
<text x="263.4" y="38.7">LED</text>
<text x="263.6" y="36.4">D2</text>
<text x="274.4" y="36.4">C35</text>
<text x="274.5" y="38.7">4.7uF</text>
<text x="285.8" y="36.4">C37</text>
<text x="285.9" y="38.7">0.1uF</text>
<text x="90.6" y="42.8">GND</text>
<text x="109.8" y="45.7" transform="rotate(-90 109.8 45.7)">MUXOUT</text>
<text x="117.5" y="45.6" transform="rotate(-90 117.5 45.6)">REFIN</text>
<text x="129" y="42.4">GND</text>
<text x="155.7" y="44.7">+5V</text>
<text x="171.4" y="47.9">C30</text>
<text x="214.4" y="45.1">INA</text>
<text x="222.6" y="45.1">OUTA</text>
<text x="235.9" y="47.7">C32</text>
<text x="242.3" y="47.7">0.01uF</text>
<text x="58.8" y="50.3">SN74LV07ADR</text>
<text x="171.5" y="50.3">10uF</text>
<text x="183" y="49.1">C31</text>
<text x="183.1" y="51.4">2.2uF</text>
<text x="194" y="49">R34</text>
<text x="201.7" y="49">10k</text>
<text x="214.4" y="50.2">SHDNA</text>
<text x="225.1" y="50.2">BP</text>
<text x="258.5" y="48.3">GND</text>
<text x="270" y="48.3">GND</text>
<text x="281.4" y="48.3">GND</text>
<text x="59.4" y="56.6">GND</text>
<text x="68.9" y="56.6">VCC</text>
<text x="124.9" y="59.1">open</text>
<text x="125.4" y="54.1">R19</text>
<text x="134.1" y="56.7">GND</text>
<text x="167.1" y="58.5">GND</text>
<text x="178.5" y="58.5">GND</text>
<text x="194" y="54.1">R35</text>
<text x="201.7" y="54.1">10k</text>
<text x="214.4" y="55.3">SHDNB</text>
<text x="223.6" y="55.3">GND</text>
<text x="245.8" y="57.2">GND</text>
<text x="47.7" y="64.8">GND</text>
<text x="70" y="63">U1G</text>
<text x="125.4" y="65.5">R20</text>
<text x="214.4" y="60.4">INB</text>
<text x="221.6" y="63.8" transform="rotate(-90 221.6 63.8)">EP</text>
<text x="222.6" y="60.4">OUTB</text>
<text x="250.3" y="65.6">C34</text>
<text x="263.4" y="65.6">R37</text>
<text x="124.9" y="70.6">open</text>
<text x="134.1" y="68.2">GND</text>
<text x="236.9" y="69.9">GND</text>
<text x="250.4" y="67.9">2.2uF</text>
<text x="263.5" y="67.9">5.1k</text>
<text x="111.8" y="76.8">open</text>
<text x="111.8" y="74.5">C20</text>
<text x="122.4" y="76.8">0R</text>
<text x="122.4" y="74.5">R18</text>
<text x="219.2" y="72.4">GND</text>
<text x="245.8" y="76.2">GND</text>
<text x="264.7" y="76.8">LED</text>
<text x="264.8" y="74.5">D3</text>
<text x="275.7" y="74.5">C36</text>
<text x="275.8" y="76.8">4.7uF</text>
<text x="287.1" y="74.5">C38</text>
<text x="287.2" y="76.8">0.1uF</text>
<text x="125.4" y="80.7">R21</text>
<text x="134.1" y="83">GND</text>
<text x="44.9" y="84.6">R1</text>
<text x="45" y="87">5.1K</text>
<text x="61.1" y="88.8">SN74LV07ADR</text>
<text x="65.6" y="86.5">U1B</text>
<text x="91.9" y="87">open</text>
<text x="91.9" y="84.6">R11</text>
<text x="110.1" y="85.7">C21</text>
<text x="110.2" y="88.2">0.01uF</text>
<text x="124.9" y="85.8">open</text>
<text x="259.8" y="86.4">GND</text>
<text x="271.2" y="86.4">GND</text>
<text x="282.7" y="86.4">GND</text>
<text x="110.9" y="91.5">GND</text>
<text x="172.1" y="96">5.1K</text>
<text x="172.4" y="90.9">R32</text>
<text x="98.1" y="99.8">TP2</text>
<text x="113.9" y="99.7">C17</text>
<text x="122.8" y="99.7">C18</text>
<text x="129" y="97">GND</text>
<text x="38.2" y="106.7">SN74LV07ADR</text>
<text x="42.7" y="104.4">U1D</text>
<text x="95.5" y="102.1">MUX_OUT</text>
<text x="114.3" y="104.7">100pF</text>
<text x="122.9" y="104.7">0.01uF</text>
<text x="171.1" y="106.1">U1A</text>
<text x="56" y="111.2">R7</text>
<text x="63.9" y="111.2">open</text>
<text x="85.1" y="108.8" transform="rotate(-90 85.1 108.8)">GND</text>
<text x="87.2" y="109.8">C14</text>
<text x="93.6" y="109.8">C15</text>
<text x="171.3" y="108.4">SN74LV07ADR</text>
<text x="183.7" y="113.3">U1C</text>
<text x="201.2" y="110">R33</text>
<text x="201.2" y="112.4">5.1K</text>
<text x="22.1" y="118.6">TestPoint</text>
<text x="24.5" y="116.3">TP1</text>
<text x="94.5" y="115.6" transform="rotate(-90 94.5 115.6)">100pF</text>
<text x="100.9" y="115.9" transform="rotate(-90 100.9 115.9)">0.01uF</text>
<text x="124.1" y="118.7">RF_EN</text>
<text x="126.6" y="116.2">TP3</text>
<text x="154.5" y="115.7" transform="rotate(-90 154.5 115.7)">TP4</text>
<text x="156.8" y="115.9" transform="rotate(-90 156.8 115.9)">LD</text>
<text x="179.2" y="115.6">SN74LV07ADR</text>
<text x="34.7" y="125.3">GND</text>
<text x="45.4" y="123.9">C11</text>
<text x="51.3" y="123.9">10pF</text>
<text x="102.2" y="121.9" transform="rotate(-90 102.2 121.9)">GND</text>
<text x="114.8" y="121.9">GND</text>
<text x="34.7" y="130.4">GND</text>
<text x="45.4" y="129">C12</text>
<text x="51.3" y="129">10pF</text>
<text x="70.2" y="129.8">TP6</text>
<text x="80.4" y="129.8">TP8</text>
<text x="125.1" y="131.7" transform="rotate(-90 125.1 131.7)">LD</text>
<text x="152.8" y="130.1">open</text>
<text x="153.3" y="127.8">R26</text>
<text x="202.4" y="131.5">LED</text>
<text x="202.6" y="129.1">D1</text>
<text x="34.7" y="135.5">GND</text>
<text x="45.3" y="133.9">C13</text>
<text x="70.1" y="132.1">CLK</text>
<text x="73.7" y="137.2">DATA</text>
<text x="74" y="134.9">TP7</text>
<text x="80.3" y="132.1">LE</text>
<text x="85.3" y="137.2">CE</text>
<text x="85.5" y="134.9">TP9</text>
<text x="98.4" y="136.5" transform="rotate(-90 98.4 136.5)">VDD_SD</text>
<text x="102.2" y="136.7" transform="rotate(-90 102.2 136.7)">GND_SD</text>
<text x="106" y="138" transform="rotate(-90 106 138)">MUX_OUT</text>
<text x="109.9" y="134.4" transform="rotate(-90 109.9 134.4)">RF_IN</text>
<text x="113.7" y="137.2" transform="rotate(-90 113.7 137.2)">VCC_DIG</text>
<text x="117.5" y="137.4" transform="rotate(-90 117.5 137.4)">GND_DIG</text>
<text x="37" y="140.4">R4</text>
<text x="44.9" y="140.4">120R</text>
<text x="92.5" y="141.6">CLK</text>
<text x="121.3" y="138.8" transform="rotate(-90 121.3 138.8)">RFOUT_EN</text>
<text x="126" y="141.6">REG</text>
<text x="131.1" y="140.8">24 C27</text>
<text x="142.5" y="140.4">1.0uF</text>
<text x="151.9" y="141.4">GND</text>
<text x="197.6" y="142.3">GND</text>
<text x="37" y="144.2">R5</text>
<text x="37" y="148">R6</text>
<text x="44.9" y="144.2">120R</text>
<text x="44.9" y="148">120R</text>
<text x="92.5" y="145.5">DATA</text>
<text x="92.5" y="149.3">LE</text>
<text x="120.9" y="145.5">BIAS_FLIT</text>
<text x="125.1" y="149.3">RSET</text>
<text x="142.5" y="144.2">1.0uF</text>
<text x="143.1" y="148">5.1k</text>
<text x="151.9" y="145.2">GND</text>
<text x="151.9" y="149.1">GND</text>
<text x="92.5" y="153.1">CE</text>
<text x="120.1" y="153.1">GND_TUNE</text>
<text x="136.7" y="152.9">GND</text>
<text x="150.1" y="155">VTUNE</text>
<text x="150.2" y="152.7">TP5</text>
<text x="92.5" y="156.9">SW</text>
<text x="92.5" y="160.7">VCC_CP</text>
<text x="119.6" y="160.7">NOISE_FLIT</text>
<text x="125" y="156.9">TUNE</text>
<text x="142.5" y="159.5">1.0uF</text>
<text x="151.9" y="160.5">GND</text>
<text x="22.7" y="164.6">TP10</text>
<text x="23.4" y="166.9">SW</text>
<text x="43.3" y="163.2">C6</text>
<text x="53.5" y="163.2">C8</text>
<text x="92.5" y="164.5">CP_OUT</text>
<text x="121.1" y="164.5">GND_VCO</text>
<text x="136.7" y="164.3">GND</text>
<text x="144.5" y="165.8">0.01uF</text>
<text x="146.2" y="163.3">C9</text>
<text x="40.6" y="168.2">100pF</text>
<text x="49.3" y="168.2">0.01uF</text>
<text x="81.7" y="168.5">GND</text>
<text x="92.5" y="168.3">GND_CP</text>
<text x="121.2" y="168.3">VCC_VCO</text>
<text x="146.2" y="173.4">C7</text>
<text x="155.7" y="168.1">GND</text>
<text x="45.2" y="175.3">GND</text>
<text x="54.1" y="175.3">GND</text>
<text x="98.4" y="179.4" transform="rotate(-90 98.4 179.4)">GND_PLL</text>
<text x="102.2" y="179.4" transform="rotate(-90 102.2 179.4)">VCC_PL</text>
<text x="106" y="179.4" transform="rotate(-90 106 179.4)">GND_RF</text>
<text x="109.9" y="179.4" transform="rotate(-90 109.9 179.4)">RFOUTA_P</text>
<text x="113.7" y="179.4" transform="rotate(-90 113.7 179.4)">RFOUTA_N</text>
<text x="117.5" y="179.4" transform="rotate(-90 117.5 179.4)">RFOUTB_P</text>
<text x="121.3" y="179.4" transform="rotate(-90 121.3 179.4)">RFOUTB_N</text>
<text x="125.1" y="179.4" transform="rotate(-90 125.1 179.4)">VCC_RF</text>
<text x="144.8" y="179.8">100pF</text>
<text x="155.7" y="177">GND</text>
<text x="96" y="188">GND</text>
<text x="103.6" y="188">GND</text>
<text x="90.3" y="192.4">C1</text>
<text x="99.2" y="192.4">C3</text>
<text x="120.8" y="192.4">C2</text>
<text x="129.7" y="192.4">C4</text>
<text x="198.4" y="193.8">J7</text>
<text x="66.5" y="203.8">240R</text>
<text x="67.5" y="201.5">R8</text>
<text x="92" y="198.2" transform="rotate(-90 92 198.2)">100pF</text>
<text x="92.2" y="202">GND</text>
<text x="99.6" y="198.4" transform="rotate(-90 99.6 198.4)">0.01uF</text>
<text x="99.8" y="202">GND</text>
<text x="122.5" y="199.4" transform="rotate(-90 122.5 199.4)">100pF</text>
<text x="122.6" y="202">GND</text>
<text x="130.1" y="199.7" transform="rotate(-90 130.1 199.7)">0.01uF</text>
<text x="130.3" y="202">GND</text>
<text x="47" y="211.5">C5</text>
<text x="47.2" y="213.8">0.1uF</text>
<text x="59.8" y="211.5">C10</text>
<text x="60.1" y="213.8">0.012uF</text>
<text x="81.4" y="211.5">C16</text>
<text x="81.5" y="213.8">820pF</text>
<text x="96.2" y="215.4">R17</text>
<text x="96.2" y="210.3">R16</text>
<text x="104.5" y="215.4">27nH</text>
<text x="104.5" y="210.3">27nH</text>
<text x="121.6" y="215.4">R23</text>
<text x="121.6" y="210.3">R22</text>
<text x="129.9" y="215.4">27nH</text>
<text x="129.9" y="210.3">27nH</text>
<text x="197" y="214.1">Conn_02x06_Odd_Even</text>
<text x="95.3" y="220.5">C19</text>
<text x="106.3" y="219">C22</text>
<text x="110.1" y="219">C23</text>
<text x="113.9" y="219">C24</text>
<text x="117.7" y="219">C25</text>
<text x="138.5" y="220.5">C26</text>
<text x="230.6" y="218.7">+5V</text>
<text x="243.5" y="219.8">J9</text>
<text x="46.2" y="223.1">R2</text>
<text x="46.4" y="225.4">30.1R</text>
<text x="55.3" y="223.6">GND</text>
<text x="76.9" y="223.6">GND</text>
<text x="95.6" y="222.8">0.01uF</text>
<text x="108.5" y="227.4" transform="rotate(-90 108.5 227.4)">100pF</text>
<text x="112.3" y="227.4" transform="rotate(-90 112.3 227.4)">100pF</text>
<text x="116.1" y="227.4" transform="rotate(-90 116.1 227.4)">100pF</text>
<text x="119.9" y="227.4" transform="rotate(-90 119.9 227.4)">100pF</text>
<text x="138.7" y="222.8">0.01uF</text>
<text x="233.7" y="223.1" transform="rotate(-90 233.7 223.1)">GND</text>
<text x="244.3" y="222.1">Conn_01x02_Female</text>
<text x="72" y="232.2">J1</text>
<text x="89.8" y="233.2">R12</text>
<text x="90.9" y="229.9">GND</text>
<text x="134.1" y="228.6">GND</text>
<text x="135.5" y="233.2">R27</text>
<text x="46.2" y="234.5">R3</text>
<text x="46.4" y="236.8">90.9R</text>
<text x="68.7" y="234.5">RFOUTAP</text>
<text x="89.8" y="235.5">18R</text>
<text x="135.5" y="235.5">18R</text>
<text x="159" y="238.8">J5</text>
<text x="221.9" y="236.6">J8</text>
<text x="223.2" y="238.9">BMI-S-205</text>
<text x="42.6" y="242.6">GND</text>
<text x="85.5" y="242">R9</text>
<text x="85.7" y="244.3">300R</text>
<text x="99.6" y="242">R14</text>
<text x="99.7" y="244.3">300R</text>
<text x="131.3" y="242">R24</text>
<text x="131.4" y="244.3">300R</text>
<text x="145.3" y="242">R30</text>
<text x="145.4" y="244.3">300R</text>
<text x="158.8" y="241.2">RFOUTBN</text>
<text x="203.8" y="244.1" transform="rotate(-90 203.8 244.1)">Shield</text>
<text x="69.3" y="247.7">GND</text>
<text x="154.4" y="247.7">GND</text>
<text x="68.6" y="257.3">RFOUTAN</text>
<text x="72" y="255">J2</text>
<text x="82" y="252.8">GND</text>
<text x="89.8" y="256.1">R13</text>
<text x="96" y="252.8">GND</text>
<text x="127.7" y="252.8">GND</text>
<text x="135.5" y="256.1">R28</text>
<text x="141.7" y="252.8">GND</text>
<text x="201.4" y="252.8">GND</text>
<text x="89.8" y="258.4">18R</text>
<text x="135.5" y="258.4">18R</text>
<text x="159" y="261.7">J6</text>
<text x="85.6" y="264.9">R10</text>
<text x="85.7" y="267.2">300R</text>
<text x="99.6" y="264.9">R15</text>
<text x="99.7" y="267.2">300R</text>
<text x="131.3" y="264.9">R25</text>
<text x="131.4" y="267.2">300R</text>
<text x="145.3" y="264.9">R31</text>
<text x="145.4" y="267.2">300R</text>
<text x="158.8" y="264">RFOUTBP</text>
<text x="69.3" y="270.5">GND</text>
<text x="82" y="275.6">GND</text>
<text x="96" y="275.6">GND</text>
<text x="127.7" y="275.6">GND</text>
<text x="141.7" y="275.6">GND</text>
<text x="154.4" y="270.5">GND</text>
</g>
<text font-size="1.8" fill="#840084" x="171.4" y="52.6">16V</text>
<text font-size="1.8" fill="#008400" x="51.3" y="133.9">10pF</text>
<g font-size="1.7" fill="#008484">
<text x="108.4" y="150.6">MAX2870</text>
<text x="109.4" y="153.1">U2</text>
</g>
</svg>
